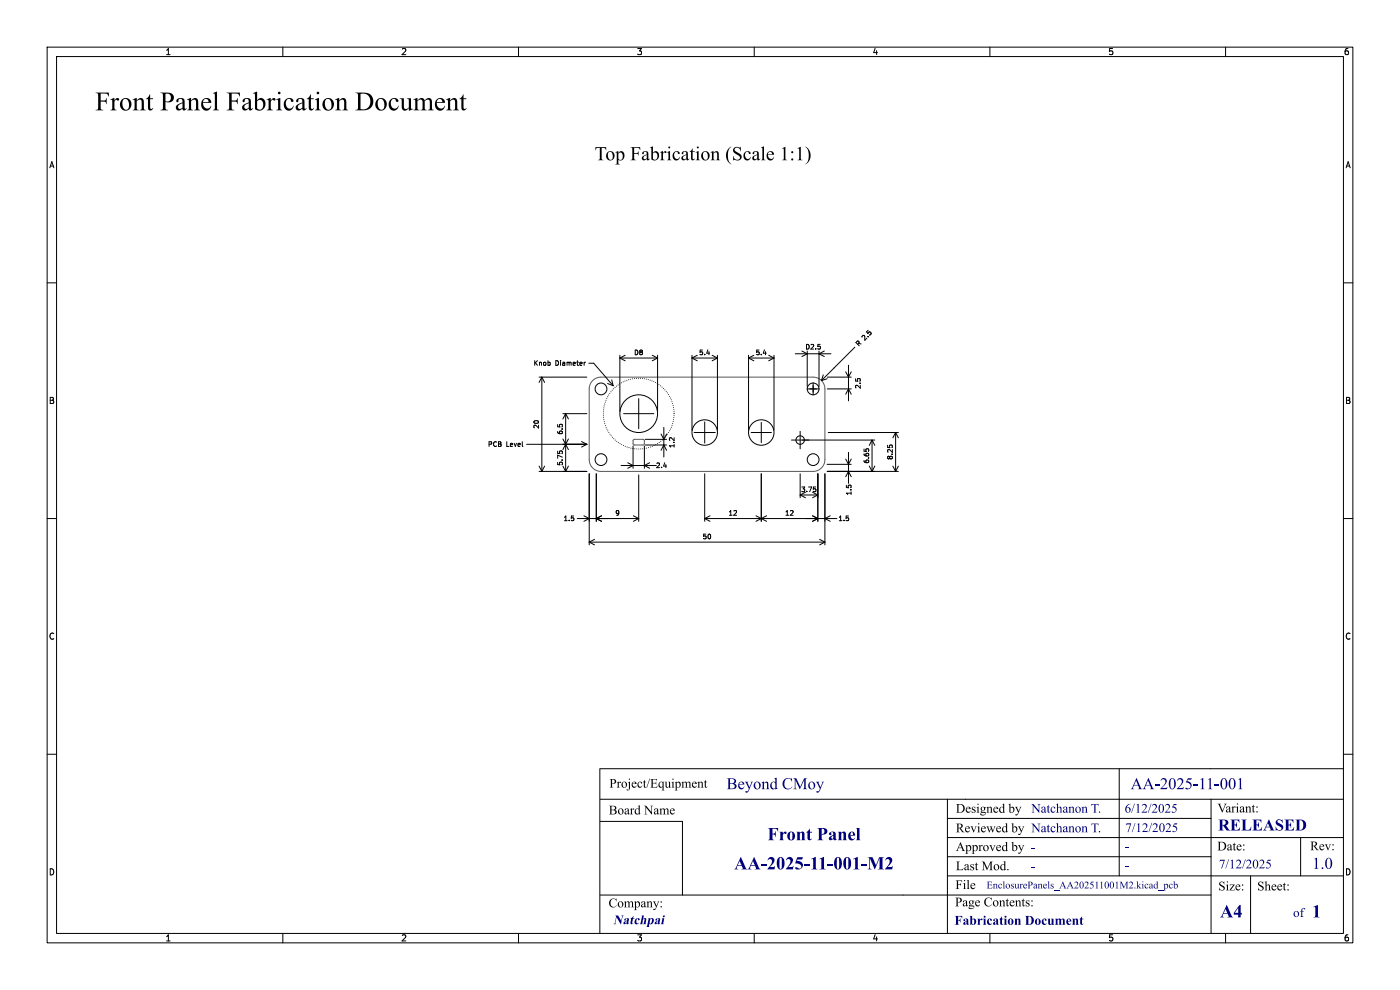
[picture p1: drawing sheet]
<svg xmlns="http://www.w3.org/2000/svg" width="297mm" height="210mm" viewBox="0 0 297 210" stroke-linecap="round" stroke-linejoin="round" font-family="sans-serif">
<path d="M125.7 80.7l.9-.5 .9-.2h45a2.5 2.5 0 0 1 2.5 2.5v15a2.5 2.5 0 0 1-2.5 2.5h-45a2.5 2.5 0 0 1-2.5-2.5v-15.2l.2-.9zM134.4 93.3l2.1-.1 .2 .2v.8l-.3 .2h-1.9l-.2-.3z" fill="none" stroke="#575757" stroke-width=".21"/>
<g fill="none" stroke="#000" stroke-width=".21">
<path d="M10 10h277v190h-277zM12 12h273v186h-273zM60 10v2M110 10v2M160 10v2M210 10v2M260 10v2M10 60h2M124.2 76.8l-.3 .2M124.9 77.1h1l4.2 4.7M131.5 76h8M131.5 75.4v11.9"/>
<path d="M131.5 76l1.1 .5M132.6 75.4l-1.1 .6M138.4 75.4l1.1 .6M139.5 75.4v11.8M139.5 76l-1.1 .5M146.8 76h5.4M146.8 75.4v15.9M146.8 76l1.1 .5M147.9 75.4l-1.1 .6M151.1 75.4l1.1 .6M152.2 75.4v15.9M152.2 76l-1.1 .5"/>
<path d="M158.8 75.4v15.9M158.8 76h5.4M158.8 76l1.1 .5M159.9 75.4l-1.1 .6M163.1 75.4l1.1 .6M164.2 75.4v15.9M164.2 76l-1.1 .5M168.7 75.1h7.6M170.1 74.5l1.1 .6-1.1 .5M171.2 74.5v7.5M173.8 74.5v7.5M174.6 79.5l-.3 1.2"/>
<path d="M174.9 74.5l-1.1 .6 1.1 .5M179.4 78.9l.6 1.1 .6-1.1M180 77.5v7.5M181.3 73.7l-7 7M285 60h2M111.7 94.3h12.8M114.4 80h10.1M114.4 98.9l.5 1.1M114.9 80v20M114.9 80l.6 1.1M114.9 80l-.5 1.1M115.5 98.9l-.6 1.1"/>
<path d="M118.3 95.7v.5M118.7 95.8l.2-.2 .4 .2M119.4 87.8h5.1M119.4 93.1l1.2 2.3M119.4 98.9l.6 1.1M120 87.8v12.2M120 87.8l.6 1.1M120 87.8l-.6 1.1M120.6 93.1l-1.2 2.3M120.6 98.9l-.6 1.1M123.4 93.7l1.1 .6M124.5 94.3l-1.1 .5"/>
<path d="M128 87.8h.1M128 87.4h.1M128 88.2h.1M128 86.9v.1M128 88.6h.1M128.1 86.5h.1M128.1 89h.1M128.2 86.1h.1M128.2 89.4v.1M128.3 85.7h.1M128.3 89.8v.1M128.4 85.3h.1"/>
<path d="M128.4 90.2v.1M128.6 84.9h.1M128.6 90.6v.1M128.7 84.5h.1M128.7 91h.1M128.9 81.4l1.2 .4M128.9 84.1v.1M128.9 91.4h.1M129.1 83.8h.1M129.2 91.8h.1M129.4 83.4v.1M129.4 92.1h.1"/>
<path d="M129.6 83.1h.1M129.6 92.4l.1 .1M129.8 80.6l.3 1.2M129.9 82.8h.1M129.9 92.8h.1M130.2 82.5h.1M130.2 93.1h.1M130.5 82.2h.1M130.5 93.3v.1M130.8 81.9h.1M130.8 93.6h.1M131.1 81.7h.1"/>
<path d="M131.2 93.9h.1M131.5 81.4h.1M131.5 94.1h.1M131.8 98.8h7.4M131.8 81.2h.1M131.9 94.3h.1M132.2 81h.1M132.3 94.5h.1M132.3 87.8h6.4M132.6 80.8h.1M132.6 94.7h.1M133 80.7h.1"/>
<path d="M133 94.8h.1M133.2 98.2l1.1 .6-1.1 .5M133.4 80.6h.1M133.4 95h.1M133.8 80.4v.1M133.8 95.1h.1M134.2 80.4h.1M134.2 95.1h.1M134.3 94.6v4.7M134.6 80.3h.1M134.7 95.2h.1M135 80.3h.1"/>
<path d="M135.1 95.2h.1M135.5 80.3h-.1M135.5 84.6v6.4M135.5 95.2v.1M135.9 80.3h.1M135.9 95.2h.1M136.3 80.3h.1M136.4 95.2h-.1M136.7 80.3h.1M136.7 94.6v4.7M136.8 95.1h.1M136.9 94.4h4.5"/>
<path d="M136.9 93.2h4.5M137.1 80.4h.1M137.2 95.1h.1M137.5 80.5h.1M137.6 95h.1M137.8 98.2l-1.1 .6 1.1 .5M137.9 80.6v.1M138 94.8h.1M138.3 80.8h.1M138.4 94.7h.1M138.7 81h.1M138.8 94.5h-.1"/>
<path d="M139.1 81.2h.1M139.1 94.3h.1M139.4 81.4h.1M139.5 94.1h.1M139.8 81.6h.1M139.9 93.9h-.1M140.1 81.8v.1M140.2 93.6h.1M140.2 92.1l.6 1.1 .6-1.1M140.2 95.5l.6-1.1 .6 1.1M140.4 82.1h.1M140.5 93.3h.1"/>
<path d="M140.8 82.4h.1M140.8 93v.1M140.8 90.7v6.2M141 82.7h.1M141.1 92.7v.1M141.3 83h.1M141.4 92.4h.1M141.6 83.3v.1M141.6 92.1h.1M141.8 83.7h.1M141.9 91.7l-.1 .1M142 84.1h.1"/>
<path d="M142.1 91.4h.1M142.2 84.4h.1M142.3 91h.1M142.4 84.8h.1M142.4 90.6h.1M142.6 85.2h.1M142.6 90.2h.1M142.7 85.6h.1M142.7 89.8h.1M142.8 86h.1M142.8 89.4h.1M142.9 86.4h.1"/>
<path d="M142.9 89h.1M142.9 86.8h.1M143 88.6h.1M143 87.2v.1M143 88.2h.1M143 87.7h.1M143 87.8h.1M147.2 91.8h4.5M149.5 89.5v4.5M159.3 91.8h4.3M161.5 89.6v4.3M167.9 93.4h17.7"/>
<path d="M169.8 91.5v3.7M171.2 82.5h2.6M172.5 81.2v2.6M175.5 98.5h5.1M175.5 80.4l-1.2 .3M175.5 82.5h5.1M175.5 80h5.1M175.7 91.8h14.9M179.4 83.6l.6-1.1 .6 1.1M179.4 97.4l.6 1.1 .6-1.1M180 96v6.5M183.3 95.2v.5"/>
<path d="M183.7 95.4l.2-.2 .4 .2M184.4 98.9l.6 1.1M185 93.4v6.6M185 93.4l.6 1.1M185 93.4l-.6 1.1M185.6 98.9l-.6 1.1M188.3 94.4v.5M188.7 94.6l.2-.2 .4 .2M189.4 98.9l.6 1.1M190 91.8v8.2M190 91.8l.6 1.1M190 91.8l-.6 1.1"/>
<path d="M190.6 98.9l-.6 1.1M10 110h2M114.4 100h10.1M122.5 110h13M123.9 109.4l1.1 .6-1.1 .6M125 100.5v15.1M125 115h50M125 115l1.1 .6M126.1 114.4l-1.1 .6M126.5 100.5v10.1M127.6 109.4l-1.1 .6 1.1 .6M134.4 109.4l1.1 .6"/>
<path d="M135.5 100.8v9.8M135.5 110l-1.1 .6M149.5 100.5v10.1M149.5 110h28M149.5 110l1.1 .6M150.6 109.4l-1.1 .6M160.4 109.4l2.2 1.2M161.5 100.5v10.1M162.6 109.4l-2.2 1.2M169.8 100.5v5.1M172.4 109.4l1.1 .6-1.1 .6M172.4 104.4l1.1 .6"/>
<path d="M172.6 103.3h.5M172.9 103.7l.2 .2-.2 .4M173.5 100.5v10.1M173.5 105h-3.7l1.1 .6M173.5 105l-1.1 .6M173.9 114.4l1.1 .6M175 100.5v15.1M175 115l-1.1 .6M175.5 100h15.1M176.1 109.4l-1.1 .6 1.1 .6M179.4 101.1l.6-1.1 .6 1.1M285 110h2"/>
<path d="M10 160h2M127.3 174.2h17.5M127.3 169.5h17.2M127.3 163.1h157.6M144.6 169.5h112.1M201 177.7h84M201 173.6h55.9M201 169.5v28.5M237.4 169.5v16.3M275.9 177.7v8.1M285 160h2M60 198v2"/>
<path d="M110 198v2M127.3 189.9h129.6M160 198v2M201 181.7h55.9M210 198v2M260 198v2M265.3 185.8v12.2"/>
<circle cx="127.5" cy="82.5" r="1.25"/>
<circle cx="127.5" cy="97.5" r="1.25"/>
<circle cx="135.5" cy="87.7" r="4"/>
<circle cx="149.5" cy="91.7" r="2.7"/>
<circle cx="161.5" cy="91.7" r="2.7"/>
<circle cx="169.7" cy="93.3" r=".9"/>
<circle cx="172.5" cy="82.5" r="1.25"/>
<circle cx="172.5" cy="97.5" r="1.25"/>
</g>
<g fill="#00007f">
<path d="M218.9 183.9h.7v.2h-.7z"/>
<path d="M238.8 183.8h.7v.2h-.7z"/>
</g>
<path d="M201 185.8h55.7" fill="none" stroke="#000" stroke-width=".21"/>
<path d="M238.8 179.7h.7v.2h-.7z" fill="#00007f"/>
<path d="M127.3 163.1v34.9M144.8 174.2v15.7M237.4 163.1v6.4M256.8 169.5h28.2M256.9 169.5v28.5M256.8 185.8h28.2" fill="none" stroke="#000" stroke-width=".21"/>
<g fill="#000">
<path d="M126.3 31.2h2.3v.7l-.3-.5h-.7v2.3l.4 .3h-1.1l.3-.3v-2.3a.7 .7 0 0 0-.9 .5zM128.9 32.3a.93 .93 0 0 1 1.3 .2 .93 .93 0 0 1-.2 1.3 .93 .93 0 0 1-1.3-.2l-.1-.7h.4a.69 .69 0 0 0 .1 .7 .69 .69 0 0 0 .7 .2 .98 .98 0 0 0-.5-1.6l-.3 .3v.4h-.4zM130.5 32.3l.7-.2v.4a.7 .7 0 0 1 .9-.4 .7 .7 0 0 1 .4 .9 .85 .85 0 0 1-.4 .9 .85 .85 0 0 1-.9 0v.8l.3 .2h-1l.3-.3v-2h.4v.7a.51 .51 0 0 0 .6 .6 .51 .51 0 0 0 .3-.7 .55 .55 0 0 0-.2-.7 .55 .55 0 0 0-.7 .1h-.4v-.2zM133.7 31.2h2.1v.6l-.3-.4h-1v1.1l.7-.1 .3-.3v.9l-.3-.3-.7-.1 .1 1.2 .3 .2h-1.2l.4-.2v-.3v-2zM136.4 32.2a.66 .66 0 0 1 .7-.1 .66 .66 0 0 1 .4 .6l.1 1 .3-.1a.36 .36 0 0 1-.3 .4 .36 .36 0 0 1-.4-.1v-.2a.59 .59 0 0 1-1 .1v-.4h.3a.31 .31 0 0 0 .2 .4 .31 .31 0 0 0 .3-.1l.2-.1v-.7l-.5 .2-.2 .3h-.3l.3-.4 .7-.3a.37 .37 0 0 0-.1-.4 .37 .37 0 0 0-.5 0v.2a.17 .17 0 0 1-.2 .2 .17 .17 0 0 1-.2-.2zM137.9 31.3l.6-.2v1.3a.78 .78 0 0 1 1.1-.1 .78 .78 0 0 1 .2 1.1 .99 .99 0 0 1-1.6 .4v-1.2h.3v1.1a.57 .57 0 0 0 .8 .1 .57 .57 0 0 0 .2-.7 .55 .55 0 0 0-.3-.7 .55 .55 0 0 0-.7 .2h-.3v-1.1zM140 32.3l.7-.2v.4l.2-.4a.24 .24 0 0 1 .4 0 .24 .24 0 0 1-.1 .4l-.3-.2-.2 .3v1.1l.3 .3h-1l.3-.2v-1v-.4zM141.5 32.3l.6-.2 .1 1.6 .2 .3h-.9l.3-.3v-.9v-.4zM142.9 32.3a.61 .61 0 0 1 .8-.3 .61 .61 0 0 1 .4 .7l-.3-.1a.41 .41 0 0 0-.4-.4 .41 .41 0 0 0-.4 .5 .69 .69 0 0 0 .1 .8 .69 .69 0 0 0 .9 .1l.2-.3a.78 .78 0 0 1-.9 .7 .78 .78 0 0 1-.6-.9zM144.8 32.2a.66 .66 0 0 1 .7-.1 .66 .66 0 0 1 .4 .6l.1 1 .3-.1a.36 .36 0 0 1-.3 .4 .36 .36 0 0 1-.4-.1v-.2a.59 .59 0 0 1-1 .1v-.4h.3a.31 .31 0 0 0 .2 .4 .31 .31 0 0 0 .3-.1l.2-.1v-.7l-.6 .2-.1 .3h-.3l.3-.4 .7-.3a.37 .37 0 0 0-.1-.4 .37 .37 0 0 0-.5 0v.2a.17 .17 0 0 1-.2 .2 .17 .17 0 0 1-.2-.2zM146.9 31.5v.6h.5v.1h-.5l.1 1.4 .1 .2 .3-.2a.39 .39 0 0 1-.5 .4 .39 .39 0 0 1-.3-.5v-1.3h-.3zM147.6 32.3l.6-.2v1.6l.3 .3h-.9l.3-.3v-.9l-.1-.4z"/>
<path d="M149.1 32.3a.93 .93 0 0 1 1.3 .2 .93 .93 0 0 1-.2 1.3 .93 .93 0 0 1-1.3-.2l-.1-.7h.3a.69 .69 0 0 0 .1 .7 .69 .69 0 0 0 .7 .2 .98 .98 0 0 0-.4-1.6l-.3 .3-.1 .4h-.3zM150.7 32.3l.7-.2v.4a.58 .58 0 0 1 .7-.4 .58 .58 0 0 1 .4 .7v.9l.3 .3h-1l.3-.2v-1a.4 .4 0 0 0-.2-.5 .4 .4 0 0 0-.5 .3v1.1l.3 .3h-1l.3-.2v-1.2v-.2zM154.7 31.4l.4-.3a2.83 2.83 0 0 0 0 3.8 2.19 2.19 0 0 1-.4-3.5zM155.7 31.4a1.42 1.42 0 0 1 1.3-.1l.2-.1-.1 .9a.63 .63 0 0 0-.5-.8 .63 .63 0 0 0-.7 .6l.6 .5a.87 .87 0 0 1 .8 1.1 .87 .87 0 0 1-1.3 .5l-.3-.1-.2 .1v-.9a.77 .77 0 0 0 .6 .7 .77 .77 0 0 0 .9-.4 1.61 1.61 0 0 0-1.2-.9 .69 .69 0 0 1-.1-1.1zM158 32.3a.61 .61 0 0 1 .7-.3 .61 .61 0 0 1 .4 .7l-.2-.1a.41 .41 0 0 0-.5-.4 .41 .41 0 0 0-.3 .5 .69 .69 0 0 0 .1 .8 .69 .69 0 0 0 .8 .1l.2-.3a.78 .78 0 0 1-.8 .7 .78 .78 0 0 1-.7-.9zM159.8 32.2a.66 .66 0 0 1 .8-.1 .66 .66 0 0 1 .4 .6v1l.3-.1a.36 .36 0 0 1-.2 .4 .36 .36 0 0 1-.4-.1l-.1-.2a.59 .59 0 0 1-1 .1v-.4h.3a.31 .31 0 0 0 .2 .4 .31 .31 0 0 0 .4-.1l.1-.1v-.7l-.5 .2-.2 .3h-.3l.3-.4 .7-.3a.37 .37 0 0 0-.1-.4 .37 .37 0 0 0-.5 0v.2a.17 .17 0 0 1-.2 .2 .17 .17 0 0 1-.1-.2zM161.4 31.3l.7-.2v2.6l.3 .3h-.9l.2-.3v-1.8v-.5zM162.9 32.3a.75 .75 0 0 1 .8-.2 .75 .75 0 0 1 .5 .7h-1.3a.66 .66 0 0 0 .4 .9 .66 .66 0 0 0 .8-.4 .78 .78 0 0 1-.8 .7 .78 .78 0 0 1-.7-.9l.1-.4h1.1a.44 .44 0 0 0-.5-.5 .44 .44 0 0 0-.4 .5h-.2zM165.9 31.5l.7-.3v2.5l.4 .3h-1.1l.4-.3v-1.7l-.1-.4zM169.1 31.5l.8-.3v2.5l.3 .3h-1l.3-.3v-1.7v-.4zM170.8 31.1a2.17 2.17 0 0 1 0 3.8 2.83 2.83 0 0 0 0-3.8z"/>
<circle cx="142" cy="31.3" r=".21"/>
<circle cx="148" cy="31.3" r=".21"/>
<circle cx="168.1" cy="33.8" r=".23"/>
<circle cx="168.1" cy="32.3" r=".23"/>
</g>
<text font-size="5.7" x="20.2" y="24.9">FrontPanelFabricationDocument</text>
<g font-size="3.9" fill="#00007f">
<text x="162.8" y="179.2">FrontPanel</text>
<text x="155.7" y="185.4">AA-2025-11-001-M2</text>
<text x="258.8" y="195.6">A4</text>
<text x="278.3" y="195.6">1</text>
</g>
<g font-size="3.5" fill="#00007f">
<text x="154.1" y="168.3">BeyondCMoy</text>
<text x="239.9" y="168.3">AA-2025-11-001</text>
<text x="258.4" y="177.1">RELEASED</text>
<text x="278.4" y="185.2">1.0</text>
</g>
<g font-size="2.8">
<text x="129.3" y="167.8">Project/Equipment</text>
<text x="129.2" y="173.5">BoardName</text>
<text x="202.8" y="173.1">Designedby</text>
<text x="258.3" y="173.1">Variant:</text>
<text x="202.8" y="177.3">Reviewedby NatchanonT.</text>
<text x="202.8" y="185.3">LastMod.</text>
<text x="258.2" y="181.1">Date:</text>
<text x="277.9" y="181.1">Rev:</text>
<text x="202.7" y="189.3">File</text>
<text x="258.5" y="189.6">Size:</text>
<text x="266.7" y="189.6">Sheet:</text>
<text x="129.1" y="193.2">Company:</text>
<text x="202.6" y="193">PageContents:</text>
</g>
<g font-size="2.8" fill="#00007f">
<text x="218.8" y="173.1">NatchanonT.</text>
<text x="238.6" y="173.1">6/12/2025</text>
<text x="238.7" y="177.2">7/12/2025</text>
<text x="202.8" y="181.2">Approvedby -</text>
<text x="258.6" y="184.9">7/12/2025</text>
<text x="130.1" y="196.8">Natchpai</text>
<text x="202.5" y="196.9">FabricationDocument</text>
<text x="274.3" y="195.2">of</text>
</g>
<text font-size="2.2" fill="#00007f" x="209.3" y="189">EnclosurePanels_AA202511001M2.kicad_pcb</text>
<g font-size="1.8">
<text x="35" y="11.9">1</text>
<text x="85" y="11.9">2</text>
<text x="135" y="11.9">3</text>
<text x="185" y="11.9">4</text>
<text x="235" y="11.9">5</text>
<text x="285" y="11.9">6</text>
<text x="10.3" y="35.9">A</text>
<text x="285.4" y="35.9">A</text>
<text x="10.3" y="85.9">B</text>
<text x="285.3" y="85.9">B</text>
<text x="10.3" y="135.9">C</text>
<text x="285.3" y="135.9">C</text>
<text x="10.3" y="185.9">D</text>
<text x="285.3" y="185.9">D</text>
<text x="35" y="199.9">1</text>
<text x="85" y="199.9">2</text>
<text x="135" y="199.9">3</text>
<text x="185" y="199.9">4</text>
<text x="235" y="199.9">5</text>
<text x="285" y="199.9">6</text>
</g>
<g font-size="1.4">
<text x="113.1" y="77.8">Knob</text>
<text x="117.8" y="77.8">Diameter</text>
<text x="134.4" y="75.5">D8</text>
<text x="148.2" y="75.5">5.4</text>
<text x="160.2" y="75.5">5.4</text>
<text x="170.7" y="74.3">D2.5</text>
<text x="182.2" y="73.8" transform="rotate(-45 182.2 73.8)">R</text>
<text x="183.6" y="72.4" transform="rotate(-45 183.6 72.4)">2.5</text>
<text x="182.8" y="82.6" transform="rotate(-90 182.8 82.6)">2.5</text>
<text x="103.4" y="95">PCB</text>
<text x="107.4" y="95">Level</text>
<text x="114.5" y="91.1" transform="rotate(-90 114.5 91.1)">20</text>
<text x="119.6" y="92.3" transform="rotate(-90 119.6 92.3)">6.5</text>
<text x="143.3" y="95.2" transform="rotate(-90 143.3 95.2)">1.2</text>
<text x="119.6" y="98.9" transform="rotate(-90 119.6 98.9)">5.75</text>
<text x="139" y="99.5">2.4</text>
<text x="184.6" y="98.5" transform="rotate(-90 184.6 98.5)">6.65</text>
<text x="189.6" y="97.7" transform="rotate(-90 189.6 97.7)">8.25</text>
<text x="169.8" y="104.6">3.75</text>
<text x="180.8" y="105.2" transform="rotate(-90 180.8 105.2)">1.5</text>
<text x="119.4" y="110.7">1.5</text>
<text x="130.4" y="109.6">9</text>
<text x="154.4" y="109.6">12</text>
<text x="166.4" y="109.6">12</text>
<text x="177.7" y="110.7">1.5</text>
<text x="148.9" y="114.6">50</text>
</g>
</svg>
